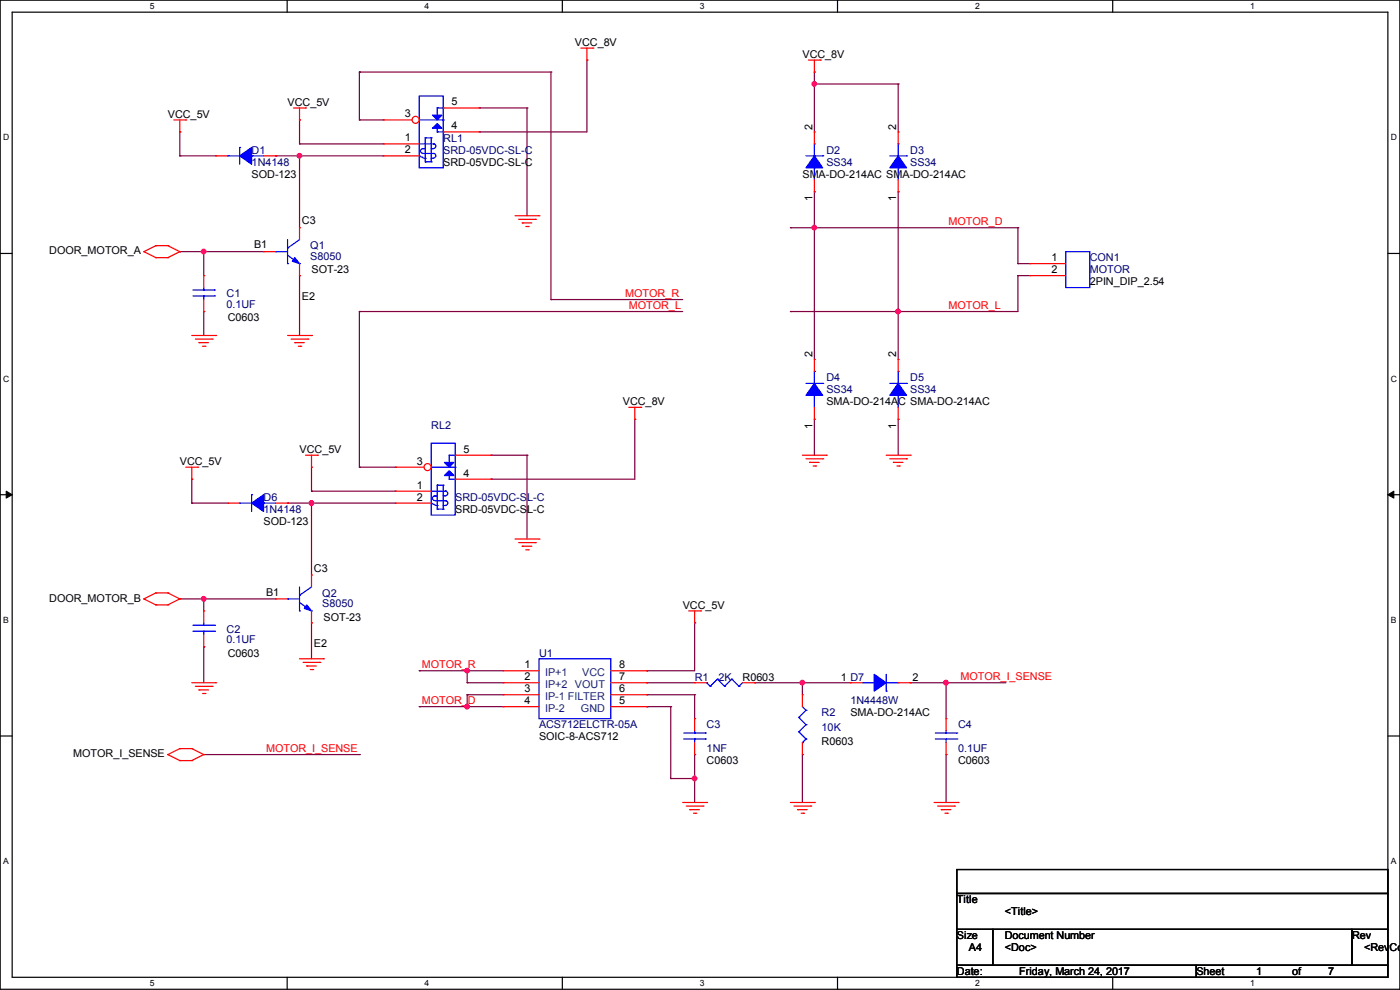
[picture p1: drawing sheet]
<svg xmlns="http://www.w3.org/2000/svg" width="297mm" height="210mm" viewBox="0 0 297 210" stroke-linecap="round" stroke-linejoin="round" font-family="sans-serif">
<path d="M0 0h297v209.8h-297zM2.6 2.6h291.8v204.7h-291.8z" fill="none" stroke="#000" stroke-width=".25"/>
<g fill="#fff">
<path d="M31.7 .3h1v2h-1z"/>
<path d="M31.7 207.6h1v1.9h-1z"/>
</g>
<path d="M60.9 0v2.6M60.9 207.3v2.5" fill="none" stroke="#000" stroke-width=".25"/>
<g fill="#fff">
<path d="M90.1 .3h1v2h-1z"/>
<path d="M90.1 207.6h1v1.9h-1z"/>
</g>
<path d="M119.3 0v2.6M119.3 207.3v2.5" fill="none" stroke="#000" stroke-width=".25"/>
<g fill="#fff">
<path d="M148.5 .3h.9v2h-.9z"/>
<path d="M148.5 207.6h.9v1.9h-.9z"/>
</g>
<path d="M177.7 0v2.6M177.7 207.3v2.5" fill="none" stroke="#000" stroke-width=".25"/>
<g fill="#fff">
<path d="M206.8 .3h1v2h-1z"/>
<path d="M206.8 207.6h1v1.9h-1z"/>
</g>
<path d="M236.1 0v2.6M236.1 207.3v2.5" fill="none" stroke="#000" stroke-width=".25"/>
<g fill="#fff">
<path d="M265.2 .3h1v2h-1z"/>
<path d="M265.2 207.6h1v1.9h-1z"/>
<path d="M.7 28.2h1.2v1.9h-1.2z"/>
<path d="M295.1 28.2h1.2v1.9h-1.2z"/>
<path d="M.7 79.3h1.2v2h-1.2z"/>
<path d="M295.1 79.3h1.2v2h-1.2z"/>
</g>
<path d="M0 53.8h2.6M294.4 53.8h2.6" fill="none" stroke="#000" stroke-width=".25"/>
<g fill="#fff">
<path d="M.7 130.5h1.2v2h-1.2z"/>
<path d="M295.1 130.5h1.1v2h-1.1z"/>
</g>
<path d="M0 104.9h2.6M294.4 104.9h2.6" fill="none" stroke="#000" stroke-width=".25"/>
<path d="M1.3 104.2l1.3 .7-1.3 .8zM294.4 104.9l1.3-.7v1.5z" fill="#000" stroke="#000" stroke-width=".21"/>
<g fill="#fff">
<path d="M.7 181.7h1.2v2h-1.2z"/>
<path d="M295.1 181.7h1.1v2h-1.1z"/>
</g>
<path d="M0 156.1h2.6M294.4 156.1h2.6M203 184.4h91.4v5.1h-91.4zM203 189.5h91.4v7.6h-91.4zM203 197.1h7.6v7.7h-7.6zM210.6 197.1h76.2v7.7h-76.2zM286.8 197.1h7.6v7.7h-7.6zM203 204.8h50.8v2.5h-50.8zM253.8 204.8h40.6v2.5h-40.6z" fill="none" stroke="#000" stroke-width=".25"/>
<g fill="none" stroke="#800040" stroke-width=".25">
<path d="M76.2 15.3h.1M76.2 15.3v10.1M76.2 15.3h40.7M116.9 15.3h.1M116.9 15.3v48.2M124.5 12.7h.1M124.5 12.7v15.3h-22.9M172.8 17.8h.1M172.8 15.3h.1M172.8 15.3v12.7M172.8 17.8h17.7M190.5 17.8h.1"/>
<path d="M190.5 17.8v10.2M38.1 33.1h.1M38.1 28h.1M38.1 33.1h7.7M38.1 28v5.1M58.5 33.1h.1M58.5 33.1h22.8M63.5 30.5h.1M63.5 25.4h.1M63.5 33.1h.1M63.5 30.5h17.8M63.5 25.4v5.1"/>
<path d="M63.5 33.1v15.2M76.2 25.4h.1M76.2 25.4h5.1M101.6 22.9h.1M101.6 28h.1M101.6 22.9h10.2M111.8 22.9h.1M111.8 22.9v22.9M38.1 53.4h.1M38.1 53.4h17.8M43.2 53.4h.1M43.2 53.4v5.1"/>
<path d="M63.5 58.5h.1M63.5 58.5v12.7M167.7 48.3h.1M167.7 48.3h48.2M172.8 48.3h.1M172.8 40.7h.1M172.8 40.7v35.5M190.5 40.7h.1M190.5 40.7v35.5M215.9 48.3h.1M215.9 55.9h.1M215.9 58.5h.1"/>
<path d="M215.9 58.5v7.6h-48.2M215.9 48.3v7.6M215.9 55.9h2.6M215.9 58.5h2.6M43.2 66.1h.1M43.2 66.1v5.1M76.2 66.1h.1M76.2 66.1h68.6M76.2 66.1v33M116.9 63.5h.1M116.9 63.5h27.9M167.7 66.1h.1"/>
<path d="M190.5 66.1h.1M66.1 99.1h.1M66.1 99.1v5.1M76.2 99.1h.1M76.2 99.1h7.7M104.2 96.6h.1M104.2 96.6h7.6M111.8 96.6h.1M111.8 96.6v17.7M134.7 88.9h.1M134.7 88.9v12.7h-30.5M172.8 88.9h.1"/>
<path d="M172.8 88.9v7.7M190.5 88.9h.1M190.5 88.9v7.7M40.7 106.7h.1M40.7 101.6h.1M40.7 106.7h7.6M40.7 101.6v5.1M61 106.7h.1M61 106.7h22.9M66.1 104.2h.1M66.1 106.7h.1M66.1 104.2h17.8"/>
<path d="M66.1 106.7v15.3M104.2 101.6h.1M38.1 127h.1M38.1 127h20.4M43.2 127h.1M43.2 137.2h.1M43.2 127v2.6M43.2 137.2v7.6M66.1 132.1h.1M66.1 132.1v7.6M147.4 132.1h.1M147.4 132.1v10.2h-10.2"/>
<path d="M88.9 142.3h.1M88.9 149.9h.1M88.9 142.3h17.8M88.9 149.9h17.8M99.1 142.3h.1M99.1 144.8h.1M99.1 149.9h.1M99.1 147.4h.1M99.1 144.8h7.6M99.1 142.3v2.5M99.1 147.4v2.5M99.1 147.4h7.6"/>
<path d="M137.2 142.3h.1M137.2 144.8h.1M137.2 147.4h.1M137.2 149.9h.1M137.2 144.8h10.2M137.2 149.9h5.1M137.2 147.4h10.2M142.3 149.9h.1M142.3 149.9v15.2M147.4 147.4h.1M147.4 147.4v5M160.1 144.8h.1"/>
<path d="M160.1 144.8h20.3M170.2 144.8h.1M170.2 144.8v2.6M193.1 144.8h.1M193.1 144.8h20.3M200.7 144.8h.1M200.7 144.8v7.6M43.2 160.1h33M76.2 160.1h.1M142.3 165.1h.1M142.3 165.1h5.1M147.4 160.1h.1"/>
<path d="M147.4 165.1h.1M147.4 160.1v10.1M170.2 160.1h.1M170.2 160.1v10.1M200.7 160.1h.1M200.7 160.1v10.1"/>
</g>
<g fill="#f0f" stroke="#f0f" stroke-width=".25">
<circle cx="63.5" cy="33" r=".49"/>
<circle cx="43.2" cy="53.4" r=".49"/>
<circle cx="66.1" cy="106.7" r=".49"/>
<circle cx="43.2" cy="127" r=".49"/>
<circle cx="172.7" cy="48.3" r=".49"/>
<circle cx="190.5" cy="66.1" r=".49"/>
<circle cx="172.7" cy="17.8" r=".49"/>
<circle cx="99.1" cy="142.3" r=".49"/>
<circle cx="99.1" cy="149.9" r=".49"/>
<circle cx="170.2" cy="144.8" r=".49"/>
<circle cx="147.3" cy="165.1" r=".49"/>
<circle cx="200.7" cy="144.8" r=".49"/>
</g>
<g fill="none" stroke="#f00" stroke-width=".25">
<path d="M123.2 10.2h2.6M124.5 12.7h.1M124.5 10.2v2.5M125.8 10.2h.1M171.5 12.7h2.5M172.8 15.3h.1M172.8 12.7v2.6M174 12.7h.1M36.9 25.4h2.5M38.1 28h.1M38.1 25.4v2.6M39.4 25.4h.1"/>
<path d="M62.3 22.9h2.5M63.5 25.4h.1M63.5 22.9v2.5M64.8 22.9h.1M30.5 53.4h.1M30.5 53.4l2.6 1.3M33.1 52.1h.1M33.1 54.7h.1M33.1 52.1l-2.6 1.3M33.1 52.1h2.5M33.1 54.7h2.5M35.6 52.1h.1"/>
<path d="M35.6 54.7h.1M35.6 52.1l2.5 1.3M38.1 53.4h.1M38.1 53.4l-2.5 1.3M109.3 45.8h5M110 46.5h3.6M110.8 47.3h.1M110.8 47.3h2M111.5 48h.6M112.1 48h.1M113.6 46.5h.1M114.3 45.8h.1"/>
<path d="M40.7 71.2h5.1M41.4 71.9h3.6M42.2 72.7h.1M42.2 72.7h2M43 73.4h.5M43.5 73.4h.1M45 71.9h.1M45.8 71.2h.1M61 71.2h5.1M61.8 71.9h3.5M62.5 72.7h.1M62.5 72.7h2.1"/>
<path d="M63.3 73.4h.5M63.8 73.4h.1M65.3 71.9h.1M66.1 71.2h.1M39.4 99.1h2.6M40.7 99.1v2.5M42 99.1h.1M64.8 96.6h2.6M66.1 99.1h.1M66.1 96.6v2.5M67.4 96.6h.1M133.4 86.4h2.5"/>
<path d="M134.7 88.9h.1M134.7 86.4v2.5M135.9 86.4h.1M170.2 96.6h5.1M171 97.3h3.5M171.7 98.1h.1M171.7 98.1h2.1M172.5 98.8h.5M173 98.8h.1M174.5 97.3h.1M175.3 96.6h.1M188 96.6h5.1"/>
<path d="M188.8 97.3h3.5M189.5 98.1h.1M189.5 98.1h2.1M190.3 98.8h.5M190.8 98.8h.1M192.3 97.3h.1M193.1 96.6h.1M40.7 101.6h.1M109.3 114.3h5M110 115.1h3.6M110.8 115.9h.1M110.8 115.9h2"/>
<path d="M111.5 116.6h.6M112.1 116.6h.1M113.6 115.1h.1M114.3 114.3h.1M30.5 127h.1M30.5 127l2.6 1.3M33.1 125.8h.1M33.1 128.3h.1M33.1 125.8l-2.6 1.2M33.1 125.8h2.5M33.1 128.3h2.5M35.6 125.8h.1"/>
<path d="M35.6 128.3h.1M35.6 125.8l2.5 1.2M38.1 127h.1M38.1 127l-2.5 1.3M63.5 139.7h5.1M68.6 139.7h.1M146.1 129.6h2.5M147.4 132.1h.1M147.4 129.6v2.5M148.6 129.6h.1M38.1 158.8h.1M38.1 158.8l-2.5 1.3"/>
<path d="M38.1 158.8h2.6M40.7 158.8h.1M40.7 158.8l2.5 1.3M40.7 144.8h5.1M41.4 145.6h3.6M42.2 146.3h.1M42.2 146.3h2M43 147.1h.5M43.5 147.1h.1M45 145.6h.1M45.8 144.8h.1M64.3 140.5h3.6"/>
<path d="M65.1 141.3h.1M65.1 141.3h2M65.8 142h.5M66.3 142h.1M67.9 140.5h.1M35.6 160.1h.1M35.6 160.1l2.5 1.2M38.1 161.3h.1M38.1 161.3h2.6M40.7 161.3h.1M43.2 160.1h.1M43.2 160.1l-2.5 1.2"/>
<path d="M144.8 170.2h5.1M145.6 171h3.5M146.3 171.7h.1M146.3 171.7h2.1M147.1 172.5h.5M147.6 172.5h.1M149.1 171h.1M149.9 170.2h.1M167.7 170.2h5.1M168.4 171h3.6M169.2 171.7h.1M169.2 171.7h2"/>
<path d="M170 172.5h.5M170.5 172.5h.1M172 171h.1M172.8 170.2h.1M198.2 170.2h5M198.9 171h3.6M199.7 171.7h.1M199.7 171.7h2M200.4 172.5h.6M201 172.5h.1M202.5 171h.1M203.2 170.2h.1"/>
</g>
<g fill="#00f" stroke="#00f" stroke-width=".25">
<path d="M92.8 26.2l1 1h-2.1z"/>
<path d="M91.7 24.4h2.1l-1 1z"/>
</g>
<g fill="none" stroke="#00f" stroke-width=".25">
<path d="M88.9 20.4h5.1v15.2h-5.1zM88.9 33.1l.5 .3M88.9 25.4h5.1M88.9 30.5h3.1M89.5 33.3l.5 .2M89.7 31.5h.1M89.7 31.5a.49 .49 0 0 0-.5 .5 .49 .49 0 0 0 .5 .5M89.7 31.5h.5M89.7 32.6h2.3M90 33.6h.2M90.2 34.3h.1M90.2 29.3h.1"/>
<path d="M90.2 33.6h.1M90.2 29.3v5M90.2 34.3h1.3M90.2 29.3h1.3M91.5 34.3h.1M91.5 29.3h.1M91.5 31.5h.1M91.5 33.6h.1M91.5 29.3v5M91.5 31.5h.5M91.5 33.6h.5M92 30.5h.1"/>
<path d="M92 32.6h.1M92 30.5a.49 .49 0 0 1 .5 .5 .49 .49 0 0 1-.5 .5M92 32.6a.49 .49 0 0 1 .5 .4 .49 .49 0 0 1-.5 .5M92.8 22.9h.1M92.8 28h.1M92.8 22.9v1.5M92.8 27.2v.8M92.8 22.9h1.2M92.8 28h1.2M94 25.4h.1M94 22.9h.1M94 28h.1"/>
</g>
<circle cx="88.2" cy="25.4" r=".74" fill="#fff" stroke="#f00" stroke-width=".25"/>
<g fill="none" stroke="#f00" stroke-width=".25">
<path d="M81.3 25.4h.1M81.3 30.5h.1M81.3 33.1h.1M81.3 25.4h6.1M81.3 30.5h7.6M81.3 33.1h7.6M94 22.9h7.6M94 28h7.6M101.6 22.9h.1M101.6 28h.1M55.9 53.4h.1M55.9 53.4h2.6"/>
<path d="M63.5 58.5h.1M63.5 48.3h.1M63.5 48.3v2.5M63.5 55.9v2.6M190.5 76.2h.1M190.5 76.2v2.6M190.5 88.9h.1M190.5 86.4v2.5M180.4 144.8h.1M180.4 144.8h2.5M190.5 144.8h2.6M193.1 144.8h.1"/>
</g>
<g fill="none" stroke="#00f" stroke-width=".25">
<path d="M58.5 53.4h.1M58.5 53.4h2.5M61 55.9h.1M61 52.6h.1M61 54.1l2.5 1.8M61 50.8v5.1M63.5 55.9h.1M63.5 50.8l-2.5 1.8M190.5 78.8h.1M190.5 78.8v2.5M91.5 94h5.1v15.3h-5.1zM91.5 99.1h5.1"/>
<path d="M95.3 96.6h.1M95.3 96.6v1.5M95.3 96.6h1.3M96.6 99.1h.1M96.6 96.6h.1M188.8 81.3h3.5M190.5 83.9h.1M190.5 83.9v2.5M192.3 81.3h.1M91.5 106.7l.4 .3M91.5 104.2h3M92.1 106.9l.4 .3"/>
<path d="M92.2 105.2h.1M92.2 105.2a.49 .49 0 0 0-.5 .5 .49 .49 0 0 0 .5 .5M92.2 105.2h.6M92.2 106.2h2.3M92.5 107.2h.3M92.8 108h.1M92.8 102.9h.1M92.8 107.2h.1M92.8 102.9v5.1M92.8 108h1.2M92.8 102.9h1.2M94 108h.1"/>
<path d="M94 102.9h.1M94 105.2h.1M94 107.2h.1M94 102.9v5.1M94 105.2h.5M94 107.2h.5M94.5 104.2h.1M94.5 106.2h.1M94.5 104.2a.49 .49 0 0 1 .5 .5 .49 .49 0 0 1-.5 .5M94.5 106.2a.49 .49 0 0 1 .5 .5 .49 .49 0 0 1-.5 .5M95.3 101.6h.1M95.3 100.9v.7"/>
<path d="M95.3 101.6h1.3M96.6 101.6h.1M182.9 144.8h2.6M185.5 144.8h.1M188 146.6h.1M188 143v3.6M188 144.8h2.5M190.5 144.8h.1"/>
</g>
<g fill="#00f" stroke="#00f" stroke-width=".25">
<path d="M62.5 54.7l1 1.2-1.5-.5z"/>
<path d="M95.3 99.9l1 1h-2z"/>
<path d="M94.3 98.1h2l-1 1z"/>
<path d="M185.5 143l2.5 1.8-2.5 1.8z" fill-rule="evenodd"/>
<path d="M190.5 81.3l1.8 2.6h-3.5z" fill-rule="evenodd"/>
</g>
<circle cx="90.7" cy="99.1" r=".74" fill="#fff" stroke="#f00" stroke-width=".25"/>
<g fill="none" stroke="#f00" stroke-width=".25">
<path d="M45.8 33.1h.1M45.8 33.1h2.5M55.9 33.1h2.6M58.5 33.1h.1M172.8 28h.1M172.8 28v2.5M172.8 38.1v2.6M190.5 28h.1M190.5 28v2.5M190.5 38.1v2.6M43.2 58.5h.1M43.2 58.5v2.5"/>
<path d="M172.8 40.7h.1M190.5 40.7h.1M218.5 55.9h.1M218.5 58.5h.1M218.5 55.9h7.6M218.5 58.5h7.6M43.2 66.1h.1M43.2 63.5v2.6M172.8 76.2h.1M172.8 76.2v2.6M83.9 99.1h.1M83.9 99.1h6.1"/>
<path d="M96.6 96.6h7.6M104.2 96.6h.1M172.8 88.9h.1M172.8 86.4v2.5M48.3 106.7h.1M48.3 106.7h2.5M58.5 106.7h2.5M61 106.7h.1M83.9 104.2h.1M83.9 106.7h.1M83.9 104.2h7.6M83.9 106.7h7.6"/>
<path d="M96.6 101.6h7.6M104.2 101.6h.1M43.2 129.6h.1M43.2 137.2h.1M43.2 129.6v2.5M43.2 134.7v2.5M58.5 127h.1M58.5 127h2.5M66.1 132.1h.1M66.1 122h.1M66.1 122v2.5M66.1 129.6v2.5"/>
<path d="M106.7 142.3h.1M106.7 144.8h.1M106.7 147.4h.1M106.7 149.9h.1M106.7 142.3h7.6M106.7 144.8h7.6M106.7 147.4h7.6M106.7 149.9h7.6M129.6 142.3h7.6M129.6 144.8h7.6M129.6 147.4h7.6M129.6 149.9h7.6"/>
<path d="M137.2 149.9h.1M137.2 147.4h.1M137.2 144.8h.1M137.2 142.3h.1M147.4 144.8h.1M147.4 152.4h.1M147.4 144.8h2.5M147.4 152.4v2.6M147.4 157.5v2.6M157.5 144.8h2.6M160.1 144.8h.1M170.2 147.4h.1"/>
<path d="M170.2 147.4v2.5M170.2 157.5v2.6M200.7 152.4h.1M200.7 152.4v2.6M200.7 157.5v2.6M147.4 160.1h.1M170.2 160.1h.1M200.7 160.1h.1"/>
</g>
<g fill="none" stroke="#00f" stroke-width=".25">
<path d="M48.3 33.1h.1M48.3 33.1h2.5M50.8 31.3h.1M50.8 31.3v3.5M53.4 33.1h.1M53.4 33.1h2.5M171 33.1h3.5M172.8 35.6h.1M172.8 30.5h.1M172.8 30.5v2.6M172.8 35.6v2.5M174.5 33.1h.1"/>
<path d="M188.8 33.1h3.5M190.5 35.6h.1M190.5 30.5h.1M190.5 30.5v2.6M190.5 35.6v2.5M192.3 33.1h.1M226.1 53.4h5.1v7.6h-5.1zM40.9 62.8h4.6M40.9 61.5h4.6M43.2 61.5h.1M43.2 62.8h.1M43.2 61v.5"/>
<path d="M43.2 62.8v.7M45.5 62.8h.1M45.5 61.5h.1M172.8 78.8h.1M172.8 78.8v2.5M171 81.3h3.5M172.8 83.9h.1M172.8 83.9v2.5M174.5 81.3h.1M50.8 106.7h.1M50.8 106.7h2.6M53.4 104.9h.1"/>
<path d="M53.4 104.9v3.6M55.9 106.7h.1M55.9 106.7h2.6M40.9 133.9h4.6M40.9 132.6h4.6M43.2 132.6h.1M43.2 133.9h.1M43.2 132.1v.5M43.2 133.9v.8M45.5 133.9h.1M45.5 132.6h.1M61 127h.1"/>
<path d="M61 127h2.5M63.5 129.6h.1M63.5 126.3h.1M63.5 127.8l2.6 1.8M63.5 124.5v5.1M66.1 129.6h.1M66.1 124.5l-2.6 1.8M114.3 139.7h15.3v12.7h-15.3zM145.1 156.8h4.5M145.1 155.5h4.5M147.4 155.5h.1M147.4 156.8h.1"/>
<path d="M147.4 155v.5M147.4 156.8v.7M149.6 156.8h.1M149.6 155.5h.1M149.9 144.8h.1M149.9 144.8l.8 .8M150.7 145.6h.1M152.2 144.1h.1M152.2 144.1l1.5 1.5M152.2 144.1l-1.5 1.5M153.7 145.6h.1M155.2 144.1h.1"/>
<path d="M155.2 144.1l1.6 1.5M155.2 144.1l-1.5 1.5M156.8 145.6h.1M157.5 144.8l-.7 .8M169.5 152.2h.1M169.5 155.2h.1M169.5 152.2l1.5 1.5M169.5 155.2l1.5 1.6M170.2 157.5h.1M170.2 149.9l.8 .8M171 150.7h.1M171 153.7h.1"/>
<path d="M171 156.8h.1M171 150.7l-1.5 1.5M171 153.7l-1.5 1.5M171 156.8l-.8 .7M198.4 156.8h4.6M198.4 155.5h4.6M200.7 155.5h.1M200.7 156.8h.1M200.7 155v.5M200.7 156.8v.7M203 156.8h.1M203 155.5h.1"/>
</g>
<g fill="#00f" stroke="#00f" stroke-width=".25">
<path d="M65.1 128.3l1 1.3-1.5-.5z"/>
<path d="M53.4 106.7l2.5-1.8v3.6z" fill-rule="evenodd"/>
<path d="M190.5 33.1l1.8 2.5h-3.5z" fill-rule="evenodd"/>
<path d="M172.8 81.3l1.7 2.6h-3.5z" fill-rule="evenodd"/>
<path d="M50.8 33.1l2.6-1.8v3.5z" fill-rule="evenodd"/>
<path d="M172.8 33.1l1.7 2.5h-3.5z" fill-rule="evenodd"/>
</g>
<g fill="#f0f" stroke="#f0f" stroke-width=".25">
<circle cx="63.5" cy="33" r=".49"/>
<circle cx="43.2" cy="53.4" r=".49"/>
<circle cx="66.1" cy="106.7" r=".49"/>
<circle cx="43.2" cy="127" r=".49"/>
<circle cx="172.7" cy="48.3" r=".49"/>
<circle cx="190.5" cy="66.1" r=".49"/>
<circle cx="172.7" cy="17.8" r=".49"/>
<circle cx="99.1" cy="142.3" r=".49"/>
<circle cx="99.1" cy="149.9" r=".49"/>
<circle cx="170.2" cy="144.8" r=".49"/>
<circle cx="147.3" cy="165.1" r=".49"/>
<circle cx="200.7" cy="144.8" r=".49"/>
</g>
<g font-size="2.3">
<text x="122" y="9.7">VCC_8V</text>
<text x="170.2" y="12.3">VCC_8V</text>
<text x="61" y="22.4">VCC_5V</text>
<text x="95.8" y="22.4">5</text>
<text x="35.6" y="25">VCC_5V</text>
<text x="85.9" y="24.9">3</text>
<text x="85.9" y="30">1</text>
<text x="95.8" y="27.4">4</text>
<text x="172.4" y="27.5" transform="rotate(-90 172.4 27.5)">2</text>
<text x="190.1" y="27.5" transform="rotate(-90 190.1 27.5)">2</text>
<text x="85.9" y="32.5">2</text>
<text x="94" y="35.1">SRD-05VDC-SL-C</text>
<text x="53.4" y="37.7">SOD-123</text>
<text x="170.2" y="37.7">SMA-DO-214AC SMA-DO-214AC</text>
<text x="64.1" y="47.6">C3</text>
<text x="172.4" y="42.7" transform="rotate(-90 172.4 42.7)">1</text>
<text x="190.1" y="42.7" transform="rotate(-90 190.1 42.7)">1</text>
<text x="10.5" y="53.9">DOOR_MOTOR_A</text>
<text x="53.9" y="52.7">B1</text>
<text x="66.1" y="58">SOT-23</text>
<text x="223.1" y="55.4">1</text>
<text x="223.1" y="57.9">2</text>
<text x="64.1" y="63.6">E2</text>
<text x="231.2" y="60.5">2PIN_DIP_2.54</text>
<text x="48.3" y="68.2">C0603</text>
<text x="172.4" y="75.7" transform="rotate(-90 172.4 75.7)">2</text>
<text x="190.1" y="75.7" transform="rotate(-90 190.1 75.7)">2</text>
<text x="132.1" y="85.9">VCC_8V</text>
<text x="175.3" y="85.9">SMA-DO-214AC SMA-DO-214AC</text>
<text x="172.4" y="91" transform="rotate(-90 172.4 91)">1</text>
<text x="190.1" y="91" transform="rotate(-90 190.1 91)">1</text>
<text x="38.1" y="98.6">VCC_5V</text>
<text x="63.5" y="96.1">VCC_5V</text>
<text x="88.4" y="98.6">3</text>
<text x="98.3" y="96">5</text>
<text x="98.3" y="101.1">4</text>
<text x="88.4" y="103.6">1</text>
<text x="88.4" y="106.2">2</text>
<text x="55.9" y="111.3">SOD-123</text>
<text x="96.6" y="108.8">SRD-05VDC-SL-C</text>
<text x="66.6" y="121.2">C3</text>
<text x="10.5" y="127.6">DOOR_MOTOR_B</text>
<text x="56.4" y="126.3">B1</text>
<text x="68.6" y="131.7">SOT-23</text>
<text x="144.8" y="129.1">VCC_5V</text>
<text x="66.6" y="137.2">E2</text>
<text x="48.3" y="139.3">C0603</text>
<text x="111.3" y="141.7">1</text>
<text x="131.4" y="141.7">8</text>
<text x="111.3" y="144.3">2</text>
<text x="111.3" y="146.8">3</text>
<text x="111.3" y="149.4">4</text>
<text x="131.4" y="149.4">5</text>
<text x="131.4" y="146.8">6</text>
<text x="131.4" y="144.3">7</text>
<text x="157.5" y="144.4">R0603</text>
<text x="178.4" y="144.4">1 D7</text>
<text x="193.6" y="144.4">2</text>
<text x="180.4" y="152">SMA-DO-214AC</text>
<text x="15.5" y="160.6">MOTOR_I_SENSE</text>
<text x="114.4" y="157.1">SOIC-8-ACS712</text>
<text x="174.3" y="158.1">R0603</text>
<text x="149.9" y="162.1">C0603</text>
<text x="203.3" y="162.1">C0603</text>
<text x="203" y="191.6">Title</text>
<text x="213.2" y="194.1">&lt;Title&gt;</text>
<text x="203" y="199.2">Size</text>
<text x="205.5" y="201.8">A4</text>
<text x="213.2" y="199.2">Document Number</text>
<text x="213.2" y="201.8">&lt;Doc&gt;</text>
<text x="286.8" y="199.2">Rev</text>
<text x="289.4" y="201.8">&lt;RevCod</text>
<text x="203" y="206.8">Date:</text>
<text x="216.2" y="206.8">Friday, March 24, 2017</text>
<text x="253.8" y="206.8">Sheet</text>
<text x="266.5" y="206.8">1</text>
<text x="274.1" y="206.8">of</text>
<text x="281.7" y="206.8">7</text>
</g>
<g font-size="2.3" fill="#000080">
<text x="53.4" y="32.6">D1</text>
<text x="53.4" y="35.1">1N4148</text>
<text x="94" y="30.1">RL1</text>
<text x="94" y="32.6">SRD-05VDC-SL-C</text>
<text x="175.3" y="32.6">D2</text>
<text x="175.3" y="35.1">SS34</text>
<text x="193.1" y="32.6">D3</text>
<text x="193.1" y="35.1">SS34</text>
<text x="65.8" y="52.9">Q1</text>
<text x="65.8" y="55.2">S8050</text>
<text x="231.2" y="55.5">CON1</text>
<text x="231.2" y="58">MOTOR</text>
<text x="48.1" y="63.1">C1</text>
<text x="48.1" y="65.4">0.1UF</text>
<text x="175.3" y="80.9">D4</text>
<text x="175.3" y="83.4">SS34</text>
<text x="193.1" y="80.9">D5</text>
<text x="193.1" y="83.4">SS34</text>
<text x="91.5" y="91">RL2</text>
<text x="55.9" y="106.3">D6</text>
<text x="96.6" y="106.3">SRD-05VDC-SL-C</text>
<text x="55.9" y="108.8">1N4148</text>
<text x="68.4" y="126.6">Q2</text>
<text x="68.4" y="128.9">S8050</text>
<text x="48.1" y="134.2">C2</text>
<text x="48.1" y="136.5">0.1UF</text>
<text x="114.4" y="139.3">U1</text>
<text x="147.4" y="144.4">R1</text>
<text x="152.5" y="144.4">2K</text>
<text x="180.4" y="149.4">1N4448W</text>
<text x="114.4" y="154.5">ACS712ELCTR-05A</text>
<text x="149.9" y="154.5">C3</text>
<text x="174.3" y="152">R2</text>
<text x="174.3" y="155">10K</text>
<text x="203.3" y="154.5">C4</text>
<text x="149.9" y="159.6">1NF</text>
<text x="203.3" y="159.6">0.1UF</text>
</g>
<g font-size="2.3" fill="#f00">
<text x="201.2" y="47.8">MOTOR_D</text>
<text x="132.6" y="63">MOTOR_R</text>
<text x="133.4" y="65.6">MOTOR_L</text>
<text x="201.2" y="65.6">MOTOR_L</text>
<text x="89.5" y="141.8">MOTOR_R</text>
<text x="89.5" y="149.4">MOTOR_D</text>
<text x="203.8" y="144.3">MOTOR_I_SENSE</text>
<text x="56.4" y="159.6">MOTOR_I_SENSE</text>
</g>
<g font-size="2.3" fill="#004080">
<text x="115.6" y="143.3">IP+1</text>
<text x="123.5" y="143.3">VCC</text>
<text x="115.6" y="145.9">IP+2 VOUT</text>
<text x="115.6" y="148.4">IP-1 FILTER</text>
<text x="115.6" y="151">IP-2</text>
<text x="123.2" y="151">GND</text>
</g>
<g font-size="1.8">
<text x="31.8" y="1.9">5</text>
<text x="90.1" y="1.9">4</text>
<text x="148.5" y="1.9">3</text>
<text x="206.8" y="1.9">2</text>
<text x="265.2" y="1.9">1</text>
<text x=".7" y="29.8">D</text>
<text x="295.1" y="29.8">D</text>
<text x=".7" y="80.9">C</text>
<text x="295.1" y="80.9">C</text>
<text x=".7" y="132.1">B</text>
<text x="295.1" y="132.1">B</text>
<text x=".7" y="183.3">A</text>
<text x="295.1" y="183.3">A</text>
<text x="31.8" y="209.2">5</text>
<text x="90.1" y="209.2">4</text>
<text x="148.5" y="209.2">3</text>
<text x="206.8" y="209.2">2</text>
<text x="265.2" y="209.2">1</text>
</g>
</svg>
